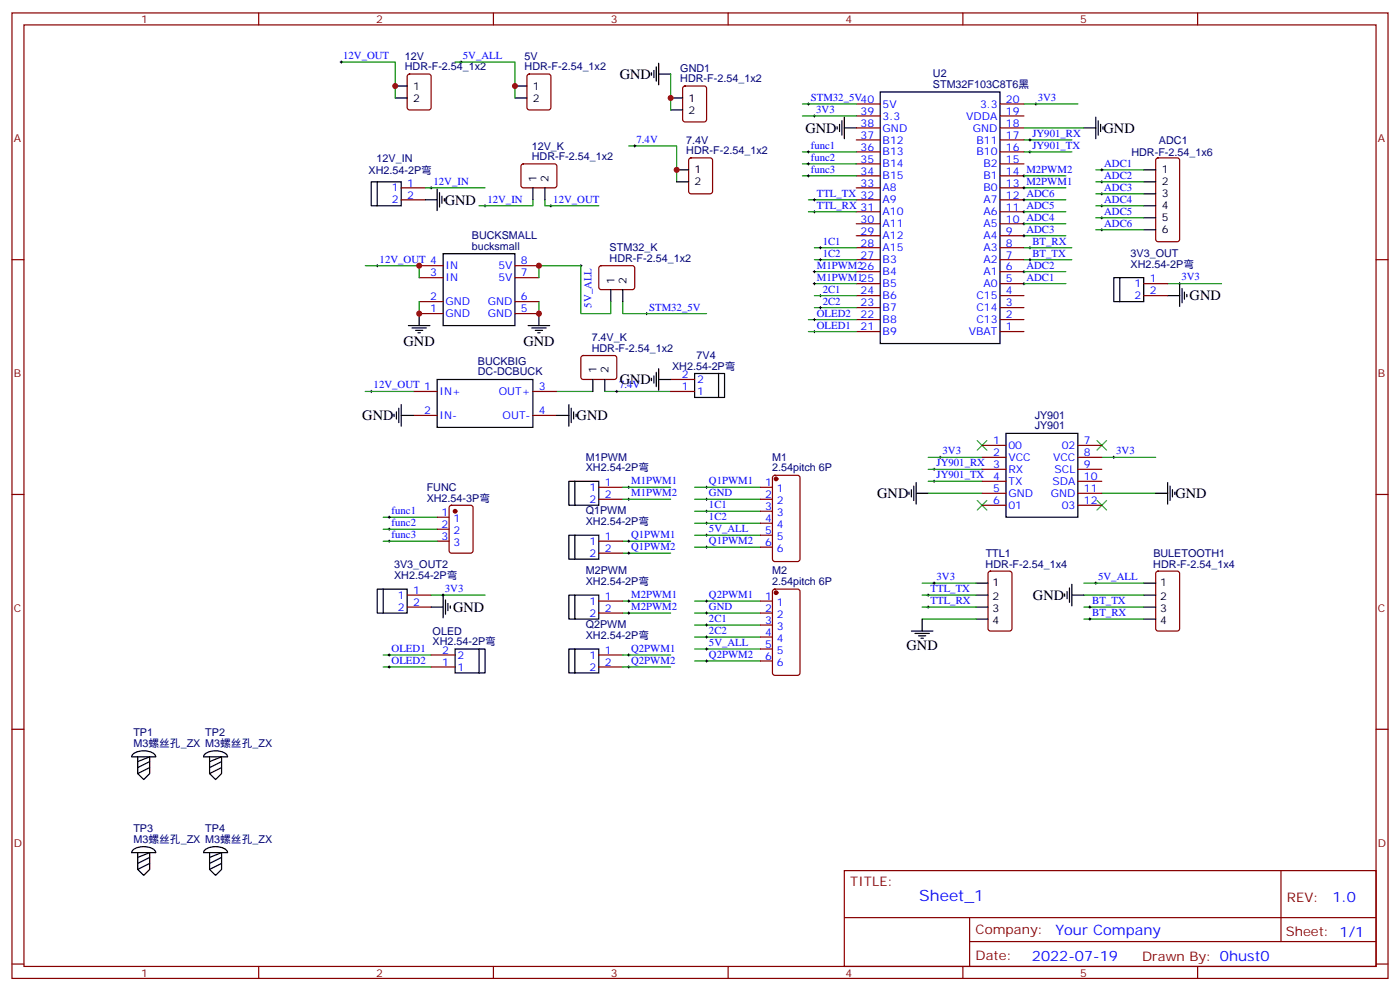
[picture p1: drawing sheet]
<svg xmlns="http://www.w3.org/2000/svg" width="412mm" height="292mm" viewBox="0 0 412 292" stroke-linecap="round" stroke-linejoin="round" font-family="sans-serif">
<g fill="none" stroke="#870000" stroke-width=".35">
<path d="M3.5 3.8h405.4v284.3h-405.4zM7.1 7.3h398.2v277.3h-398.2zM76.2 3.8v3.5M145.3 3.8v3.5M214.5 3.8v3.5M283.6 3.8v3.5M352.8 3.8v3.5M120.2 22l.4-.2h5.7l.6 .4 .1 9.5-.5 .6-5.9 .1-.6-.5-.1-9.4zM155.5 22l.4-.2h5.7l.6 .4 .1 9.5-.5 .6-5.9 .1-.6-.5-.1-9.4zM201.3 25.5l.5-.2h5.6l.7 .5v9.4l-.4 .7h-5.9l-.7-.4v-9.5zM252.2 30.6h7.1M252.2 34.1h7.1"/>
<path d="M252.2 37.7h7.1M294.6 30.6h7M294.6 34.1h7M294.6 37.7h7M118.2 55.3h7M118.2 58.8h7M153.7 48.5l.5-.2h9.4l.4 .7v5.9l-.7 .4-9.4-.1-.4-.6v-5.6zM203.1 46.7l.5-.2h5.6l.6 .4 .1 9.5-.5 .6-5.8 .1-.7-.5-.1-9.4zM252.2 55.3h7.1M252.2 58.8h7.1M252.2 41.2h7.1M252.2 44.7h7.1"/>
<path d="M252.2 48.3h7.1M252.2 51.8h7.1M294.6 55.3h7M294.6 58.8h7M294.6 41.2h7M294.6 44.7h7M294.6 48.3h7M294.6 51.8h7M340.7 46.7l.4-.2h5.7l.6 .4 .1 23.6-.5 .6-5.9 .1-.6-.5-.1-23.5zM3.5 76.5h3.6M123.5 78.2h7M151.7 78.2h7"/>
<path d="M176.6 78.5l.5-.3 9.4 .1 .5 .7-.1 5.9-.6 .4-9.5-.1-.4-.6v-5.6zM252.2 76.5h7.1M252.2 62.4h7.1M252.2 65.9h7.1M252.2 69.4h7.1M252.2 73h7.1M294.6 76.5h7M294.6 62.4h7M294.6 65.9h7M294.6 69.4h7M294.6 73h7M405.3 76.5h3.6"/>
<path d="M123.5 92.4h7M123.5 88.8h7M123.5 81.8h7M151.7 92.4h7M151.7 88.8h7M151.7 81.8h7M252.2 83.5h7.1M252.2 87.1h7.1M252.2 80h7.1M252.2 90.6h7.1M252.2 94.1h7.1M252.2 97.6h7.1"/>
<path d="M294.6 83.5h7M294.6 87.1h7M294.6 80h7M294.6 90.6h7M294.6 94.1h7M294.6 97.6h7M336.9 83.5h7.1M336.9 87.1h7.1M121.7 115.3h7.1M157 115.3h7M171.3 104.9l.5-.2 9.4 .1 .5 .6-.1 5.9-.6 .5-9.5-.1-.4-.6v-5.7zM197.6 115.3h7"/>
<path d="M197.6 111.8h7M121.7 122.3h7.1M157 122.3h7M289.3 131.2h7M289.3 134.7h7M289.3 138.2h7M317.5 131.2h7.1M317.5 134.7h7.1M317.5 138.2h7.1M3.5 145.6h3.6M128.8 159.4h3.5M128.8 155.9h3.5"/>
<path d="M128.8 152.3h3.5M132.5 149l.5-.2h5.6l.7 .4v13l-.4 .7h-5.9l-.7-.4v-13zM176.4 143.5h7M176.4 147h7M176.4 159.4h7M224 143.5h3.5M224 147h3.5M224 150.6h3.5M224 154.1h3.5M224 157.6h3.5M227.8 140.2l.4-.2h6.7l.7 .4 .1 24.3-.5 .6-7 .1-.6-.5-.1-24.2zM289.3 141.7h7"/>
<path d="M289.3 145.3h7M289.3 148.8h7M317.5 141.7h7.1M317.5 145.3h7.1M317.5 148.8h7.1M405.3 145.6h3.6M119.9 175.3h7.1M119.9 178.8h7.1M176.4 162.9h7M176.4 177h7M224 177h3.5M224 161.1h3.5"/>
<path d="M227.8 173.7l.4-.2h6.7l.7 .4 .1 24.3-.5 .6-7 .1-.6-.5-.1-24.2zM291.3 168.4l.4-.2h5.7l.6 .4 .1 16.5-.5 .7h-5.9l-.6-.4-.1-16.5zM340.7 168.4l.4-.2h5.7l.6 .4 .1 16.5-.5 .7h-5.9l-.6-.4-.1-16.5zM127 192.9h7.1M127 196.4h7.1M176.4 192.9h7M176.4 196.4h7M176.4 180.6h7M224 180.6h3.5M224 184.1h3.5M224 187.6h3.5M224 191.1h3.5"/>
<path d="M224 194.7h3.5M3.5 214.8h3.6M405.3 214.8h3.6M248.7 256.4h156.6v28.2h-156.6zM377.3 256.4v20.9M248.7 270.2h156.5M285.6 277.3h119.6M285.6 270.2v14.2M3.5 283.9h3.6M76.2 284.6v3.5M145.3 284.6v3.5M214.5 284.6v3.5"/>
<path d="M283.6 284.6v3.5M352.8 284.6v3.5M405.3 283.9h3.6"/>
</g>
<g fill="none" stroke="#000" stroke-width=".35">
<path d="M193.3 19.7v4.2M194 18.6v6.4M116.4 28.9h3.5M116.4 25.3h3.5M151.7 28.9h3.5M151.7 25.3h3.5M191.9 21.4v.8M192.6 20.7v2.2M194 21.8h3.6M197.6 28.9h3.5M197.6 32.4h3.5M246.6 37.3v.7"/>
<path d="M247.3 36.6v2.1M248 35.6v4.2M248.7 37.7h3.5M248.7 34.5v6.4M259.3 27.1h35.3v74.1h-35.3zM319.3 37.7h3.5M322.8 34.5v6.4M323.5 35.6v4.2M324.2 36.6v2.1M324.9 37.3v.7M111.1 53.6h7.1v7h-7.1zM111.1 53.6h-1.7v7h1.7"/>
<path d="M125.2 58.8h3.6M128.8 55.7v6.3M129.5 56.7v4.3M130.2 57.8v2.1M130.9 58.5v.7M157 55.3v3.5M160.5 55.3v3.5M199.3 50h3.5M199.3 53.6h3.5M336.9 50h3.5M336.9 53.6h3.5M336.9 57.1h3.5"/>
<path d="M130.5 74.7h21.2v21.2h-21.2zM336.9 60.6h3.5M336.9 64.1h3.5M336.9 67.7h3.5M120.3 95.9h6.3M121.4 96.6h4.2M122.4 97.3h2.1M123.1 98h.7M123.5 92.4v3.5M155.6 95.9h6.3M156.6 96.6h4.3M157.7 97.3h2.1"/>
<path d="M158.4 98h.7M158.7 92.4v3.5M179.9 85.3v3.5M183.4 85.3v3.5M329.8 81.8h7.1v7h-7.1zM329.8 81.8h-1.7v7h1.7M344 87.1h3.5M347.5 83.9v6.3M348.2 84.9v4.3M348.9 86v2.1M349.6 86.7v.7M118.2 119.2v6.3"/>
<path d="M128.8 111.8h28.2v14.1h-28.2zM167.6 119.2v6.3M174.6 111.8v3.5M178.2 111.8v3.5M191.9 111.4v.7M192.6 110.7v2.1M193.3 109.6v4.3M194 111.8h3.6M194 108.6v6.3M204.6 110h7.1v7.1h-7.1zM211.7 110h1.7v7.1h-1.7M116.1 122v.7"/>
<path d="M116.8 121.3v2.1M117.5 120.2v4.3M118.2 122.3h3.5M164 122.3h3.6M168.3 120.2v4.3M169 121.3v2.1M169.7 122v.7M296.3 127.6h21.2v24.7h-21.2zM169.3 141.7h7.1v7.1h-7.1zM169.3 157.6h7.1v7.1h-7.1zM169.3 141.7h-1.7v7.1h1.7M169.3 157.6h-1.7v7.1h1.7"/>
<path d="M267.8 144.9v.7M268.5 144.2v2.1M269.2 143.2v4.2M269.9 145.3h3.5M269.9 142.1v6.3M340.4 145.3h3.6M344 142.1v6.3M344.7 143.2v4.2M345.4 144.2v2.1M346.1 144.9v.7M112.9 173.5h7v7.1h-7zM112.9 173.5h-1.8v7.1h1.8"/>
<path d="M127 178.8h3.5M130.5 175.6v6.4M131.2 176.7v4.2M131.9 177.7v2.1M132.6 178.4v.7M169.3 175.3h7.1v7h-7.1zM169.3 175.3h-1.7v7h1.7M287.5 171.7h3.5M287.5 175.3h3.5M287.5 178.8h3.5M313.6 174.9v.7M314.3 174.2v2.1"/>
<path d="M315 173.1v4.3M315.7 175.3h3.6M315.7 172.1v6.3M336.9 171.7h3.5M336.9 175.3h3.5M336.9 178.8h3.5M134.1 191.1h7v7.1h-7zM141.1 191.1h1.8v7.1h-1.8M169.3 191.1h7.1v7.1h-7.1zM169.3 191.1h-1.7v7.1h1.7M268.5 185.8h6.3M269.5 186.5h4.3"/>
<path d="M270.6 187.3h2.1M271.3 188h.7M271.6 182.3v3.5M287.5 182.3h3.5M336.9 182.3h3.5M39.2 222.1a5.6 5.6 0 0 1 6.3 0l.4 .8h-7.1zM40.6 222.9v4.9l1.7 1.8 1.8-1.8v-4.9l-3.5 1.4M44.1 224.3l-3.5 1.8M44.1 226.1l-3.5 1.7M60.3 222.1a5.6 5.6 0 0 1 6.4 0l.3 .8h-7zM61.7 222.9v4.9l1.8 1.8 1.8-1.8v-4.9l-3.6 1.4M65.3 224.3l-3.6 1.8"/>
<path d="M65.3 226.1l-3.6 1.7M39.2 250.3a5.6 5.6 0 0 1 6.3 0l.4 .8h-7.1zM40.6 251.1v4.9l1.7 1.8 1.8-1.8v-4.9l-3.5 1.4M44.1 252.5l-3.5 1.8M44.1 254.3l-3.5 1.7M60.3 250.3a5.6 5.6 0 0 1 6.4 0l.3 .8h-7zM61.7 251.1v4.9l1.8 1.8 1.8-1.8v-4.9l-3.6 1.4M65.3 252.5l-3.6 1.8M65.3 254.3l-3.6 1.7"/>
</g>
<g fill="none" stroke="#000" stroke-width=".29">
<path d="M100.2 18.3h.7M100.5 17.9v.7M135.5 18.3h.7M135.8 17.9v.7M237.8 30.6h.7M238.1 30.3v.7M239.5 34.1h.7M239.9 33.8v.7M304.8 30.6h.7M305.2 30.3v.7M126.6 55.3h.8M127 55v.7"/>
<path d="M186.6 43h.7M187 42.6v.7M237.8 44.7h.7M237.8 51.8h.7M237.8 48.3h.7M238.1 44.4v.7M238.1 47.9v.7M238.1 51.4v.7M239.5 58.8h.7M239.9 58.5v.7M301.3 55.3h.7M301.3 58.8h.7"/>
<path d="M301.3 51.8h.7M301.6 51.4v.7M301.6 55v.7M301.6 58.5v.7M303 44.7h.7M303 41.2h.7M303.4 40.9v.7M303.4 44.4v.7M324.2 57.1h.7M324.2 53.6h.7M324.2 50h.7M324.6 49.7v.7"/>
<path d="M324.6 53.2v.7M324.6 56.7v.7M110.8 78.2h.7M111.1 77.9v.7M142.5 60.6h.7M142.9 60.3v.7M161.9 60.6h.7M162.3 60.3v.7M170.7 78.2h.7M171.1 77.9v.7M239.5 62.4h.7M239.9 62v.7"/>
<path d="M239.9 79.7v.7M241.3 76.5h.7M241.3 73h.7M241.7 72.6v.7M241.7 76.1v.7M301.3 62.4h.7M301.3 69.4h.7M301.3 65.9h.7M301.6 62v.7M301.6 65.5v.8M301.6 69.1v.7M301.6 79.7v.7"/>
<path d="M303 76.5h.7M303 73h.7M303.4 72.6v.7M303.4 76.1v.7M324.2 67.7h.7M324.2 64.1h.7M324.2 60.6h.7M324.6 60.3v.7M324.6 63.8v.7M324.6 67.3v.7M190.1 92.4h.8M190.5 92v.7"/>
<path d="M239.5 83.5h.7M239.5 80h.7M239.5 97.6h.7M239.5 94.1h.7M239.9 83.2v.7M239.9 93.8v.7M239.9 97.3v.7M241.3 90.6h.7M241.3 87.1h.7M241.7 86.7v.7M241.7 90.2v.7M301.3 83.5h.7"/>
<path d="M301.3 80h.7M301.6 83.2v.7M347.1 83.5h.7M347.5 83.2v.7M109 115.3h.7M109.4 114.9v.7M181.3 115.3h.7M181.7 114.9v.7M274.8 138.2h.7M275.2 137.9v.7M276.6 134.7h.7M276.9 134.3v.7"/>
<path d="M327.7 134.7h.7M328.1 134.3v.7M114.3 159.4h.7M114.3 155.9h.7M114.3 152.3h.7M114.7 152v.7M114.7 155.5v.7M114.7 159v.7M184.9 143.5h.7M184.9 147h.7M184.9 159.4h.7M185.2 143.2v.7"/>
<path d="M185.2 146.7v.7M185.2 159v.7M207.8 157.6h.7M207.8 143.5h.7M207.8 147h.7M207.8 154.1h.7M207.8 150.6h.7M208.1 143.2v.7M208.1 146.7v.7M208.1 150.2v.7M208.1 153.7v.7M208.1 157.3v.7"/>
<path d="M274.8 141.7h.7M275.2 141.4v.7M130.2 175.3h.7M130.5 174.9v.7M184.9 162.9h.7M184.9 177h.7M185.2 162.6v.7M185.2 176.7v.7M207.8 161.1h.7M207.8 177h.7M208.1 160.8v.7M208.1 176.7v.7"/>
<path d="M273 178.8h.8M273 175.3h.8M273.4 174.9v.7M273.4 178.4v.7M274.8 171.7h.7M275.2 171.4v.7M320.7 178.8h.7M321 178.4v.7M322.4 171.7h.7M322.8 171.4v.7M114.3 192.9h.7M114.3 196.4h.7"/>
<path d="M114.7 192.5v.8M114.7 196.1v.7M184.9 180.6h.7M184.9 192.9h.7M184.9 196.4h.7M185.2 180.2v.7M185.2 192.5v.8M185.2 196.1v.7M207.8 194.7h.7M207.8 180.6h.7M207.8 184.1h.7M207.8 187.6h.7"/>
<path d="M207.8 191.1h.7M208.1 180.2v.7M208.1 183.7v.7M208.1 187.3v.7M208.1 190.8v.7M208.1 194.3v.7M320.7 182.3h.7M321 182v.7"/>
</g>
<g fill="none" stroke="#008700" stroke-width=".35">
<path d="M100.5 18.3h15.9v10.6M134.1 18.3h17.6v10.6M197.6 21.8v10.6M236.4 30.6h15.8M236.4 34.1h15.8M301.6 30.6h15.9M301.6 37.7h17.7M125.2 55.3h17.7M157 58.8v1.8h-15.9M160.5 58.8v1.8h15.9M185.2 43h14.1v10.6M236.4 44.7h15.8"/>
<path d="M236.4 51.8h15.8M236.4 48.3h15.8M238.1 58.8h14.1M301.6 55.3h12.4M301.6 58.8h12.4M301.6 44.7h14.1M301.6 41.2h14.1M301.6 51.8h12.4M322.8 50h14.1M322.8 53.6h14.1M322.8 57.1h14.1M107.6 78.2h15.9v3.6"/>
<path d="M238.1 62.4h14.1M239.9 76.5h12.3M239.9 73h12.3M301.6 62.4h12.4M301.6 76.5h14.1M301.6 73h14.1M301.6 69.4h12.4M301.6 65.9h12.4M322.8 60.6h14.1M322.8 64.1h14.1M322.8 67.7h14.1M123.5 88.8v3.6"/>
<path d="M158.7 81.8v-3.6h12.4v14.2h8.8v-3.6M158.7 88.8v3.6M183.4 88.8v3.6h24.7M238.1 97.6h14.1M238.1 94.1h14.1M239.9 83.5h12.3M239.9 80h12.3M239.9 90.6h12.3M239.9 87.1h12.3M301.6 83.5h12.4M301.6 80h12.4M344 83.5h15.8"/>
<path d="M107.6 115.3h14.1M164 115.3h10.6M178.2 115.3h19.4M273.4 134.7h15.9M273.4 138.2h15.9M324.6 134.7h15.8M112.9 159.4h15.9M112.9 152.3h15.9M112.9 155.9h15.9M183.4 143.5h14.2M183.4 147h14.2M183.4 159.4h14.2"/>
<path d="M204.6 157.6h19.4M204.6 143.5h19.4M204.6 147h19.4M204.6 154.1h19.4M204.6 150.6h19.4M273.4 145.3h15.9M273.4 141.7h15.9M324.6 145.3h15.8M127 175.3h15.9M183.4 162.9h14.2M183.4 177h14.2M204.6 161.1h19.4"/>
<path d="M204.6 177h19.4M271.6 171.7h15.9M271.6 175.3h15.9M271.6 178.8h15.9M319.3 171.7h17.6M319.3 175.3h17.6M319.3 178.8h17.6M112.9 192.9h14.1M112.9 196.4h14.1M183.4 180.6h14.2M183.4 192.9h14.2M183.4 196.4h14.2"/>
<path d="M204.6 191.1h19.4M204.6 180.6h19.4M204.6 184.1h19.4M204.6 187.6h19.4M204.6 194.7h19.4M271.6 182.3h15.9M319.3 182.3h17.6"/>
</g>
<path d="M287.9 129.8l2.8 2.8M290.7 129.8l-2.8 2.8M323.1 129.8l2.9 2.8M326 129.8l-2.9 2.8M287.9 147.4l2.8 2.8M290.7 147.4l-2.8 2.8M323.1 147.4l2.9 2.8M326 147.4l-2.9 2.8" fill="none" stroke="#3c3" stroke-width=".35"/>
<g fill="#870000" stroke="#870000" stroke-width=".35">
<circle cx="228.6" cy="141" r=".53"/>
<circle cx="228.6" cy="174.6" r=".53"/>
<circle cx="134.1" cy="150.6" r=".53"/>
</g>
<g fill="#c00">
<circle cx="123.5" cy="78.2" r=".88"/>
<circle cx="158.8" cy="78.2" r=".88"/>
<circle cx="123.5" cy="92.4" r=".88"/>
<circle cx="158.8" cy="92.4" r=".88"/>
<circle cx="197.6" cy="28.9" r=".88"/>
<circle cx="151.7" cy="25.3" r=".88"/>
<circle cx="116.4" cy="25.3" r=".88"/>
<circle cx="199.3" cy="50" r=".88"/>
</g>
<text font-size="4.6" fill="#00f" x="270.8" y="265.4">Sheet_1</text>
<g font-size="4.2">
<text x="182.6" y="23.2">GND</text>
<text x="237.3" y="39.1">GND</text>
<text x="325.1" y="39.1">GND</text>
<text x="131.1" y="60.3">GND</text>
<text x="350.4" y="88.5">GND</text>
<text x="118.9" y="101.9">GND</text>
<text x="154.2" y="101.9">GND</text>
<text x="182.6" y="113.2">GND</text>
<text x="106.7" y="123.8">GND</text>
<text x="169.9" y="123.8">GND</text>
<text x="258.4" y="146.7">GND</text>
<text x="346.3" y="146.7">GND</text>
<text x="304.3" y="176.7">GND</text>
<text x="133.5" y="180.2">GND</text>
<text x="267.1" y="191.5">GND</text>
</g>
<g font-size="4.2" fill="#00f">
<text x="392.5" y="265.7">1.0</text>
<text x="310.9" y="275.2">Your Company</text>
<text x="304" y="283">2022-07-19</text>
</g>
<g font-size="3.9" fill="#800">
<text x="250.5" y="261">TITLE:</text>
<text x="379.1" y="265.7">REV:</text>
<text x="287.4" y="275.2">Company:</text>
<text x="378.7" y="275.8">Sheet: 1/1</text>
<text x="287.4" y="282.9">Date:</text>
<text x="336.4" y="282.9">Drawn By: 0hust0</text>
</g>
<g font-size="3.2" fill="#800">
<text x="41.6" y="6.8">1</text>
<text x="110.8" y="6.8">2</text>
<text x="179.9" y="6.8">3</text>
<text x="249.1" y="6.8">4</text>
<text x="318.2" y="6.8">5</text>
<text x="4.1" y="41.9">A</text>
<text x="405.9" y="41.9">A</text>
<text x="4.1" y="111.1">B</text>
<text x="405.9" y="111.1">B</text>
<text x="4.1" y="180.2">C</text>
<text x="405.9" y="180.2">C</text>
<text x="4.1" y="249.3">D</text>
<text x="405.9" y="249.3">D</text>
<text x="41.6" y="287.6">1</text>
<text x="110.8" y="287.6">2</text>
<text x="179.9" y="287.6">3</text>
<text x="249.1" y="287.6">4</text>
<text x="318.2" y="287.6">5</text>
</g>
<g font-size="3.2" fill="#00f">
<text x="101.1" y="17.3">12V_OUT</text>
<text x="136.4" y="17.3">5V_ALL</text>
<text x="238.8" y="29.7">STM32_5V40</text>
<text x="305.7" y="29.7">3V3</text>
<text x="240.4" y="33.2">3V3</text>
<text x="253.5" y="33.8">39</text>
<text x="260" y="31.7">5V</text>
<text x="260" y="35.2">3.3</text>
<text x="284.6" y="35.2">VDDA</text>
<text x="288.7" y="31.7">3.3</text>
<text x="296.3" y="30.3">20</text>
<text x="296.3" y="33.8">19</text>
<text x="253.5" y="37.3">38</text>
<text x="253.5" y="40.9">37</text>
<text x="260" y="38.7">GND</text>
<text x="286.6" y="38.7">GND</text>
<text x="296.3" y="37.3">18</text>
<text x="296.3" y="40.9">17</text>
<text x="304.1" y="40.3">JY901_RX</text>
<text x="187.5" y="42">7.4V</text>
<text x="238.8" y="43.9">func1</text>
<text x="238.8" y="47.4">func2</text>
<text x="253.5" y="44.4">36</text>
<text x="253.5" y="47.9">35</text>
<text x="260" y="42.3">B12</text>
<text x="260" y="45.8">B13</text>
<text x="287.7" y="42.3">B11</text>
<text x="287.7" y="45.8">B10</text>
<text x="296.3" y="44.4">16</text>
<text x="296.3" y="47.9">15</text>
<text x="304.1" y="43.9">JY901_TX</text>
<text x="238.8" y="50.9">func3</text>
<text x="253.5" y="51.4">34</text>
<text x="260" y="49.3">B14</text>
<text x="260" y="52.8">B15</text>
<text x="289.7" y="49.3">B2</text>
<text x="289.7" y="52.8">B1</text>
<text x="296.3" y="51.4">14 M2PWM2</text>
<text x="325.3" y="52.7">ADC2</text>
<text x="325.3" y="49.1">ADC1</text>
<text x="115.5" y="56.4">1</text>
<text x="115.5" y="59.9">2</text>
<text x="119.9" y="55">1</text>
<text x="119.9" y="58.5">2</text>
<text x="127.7" y="54.4">12V_IN</text>
<text x="143.6" y="59.7">12V_IN</text>
<text x="163" y="59.7">12V_OUT</text>
<text x="240.6" y="58">TTL_TX 32</text>
<text x="253.5" y="55">33</text>
<text x="260" y="56.4">A8</text>
<text x="260" y="59.9">A9</text>
<text x="289.7" y="56.4">B0</text>
<text x="289.7" y="59.9">A7</text>
<text x="296.3" y="55">13 M2PWM1</text>
<text x="296.3" y="58.5">12 ADC6</text>
<text x="325.3" y="59.7">ADC4</text>
<text x="325.3" y="56.2">ADC3</text>
<text x="240.6" y="61.5">TTL_RX 31</text>
<text x="253.5" y="65.5">30</text>
<text x="260" y="63.4">A10</text>
<text x="289.7" y="63.4">A6</text>
<text x="296.3" y="62">11 ADC5</text>
<text x="296.3" y="65.5">10 ADC4</text>
<text x="325.3" y="63.3">ADC5</text>
<text x="253.5" y="69.1">29</text>
<text x="260" y="67">A11</text>
<text x="260" y="70.5">A12</text>
<text x="289.7" y="67">A5</text>
<text x="289.7" y="70.5">A4</text>
<text x="296.3" y="69.1">9</text>
<text x="302.3" y="68.5">ADC3</text>
<text x="325.3" y="66.8">ADC6</text>
<text x="111.8" y="77.4">12V_OUT 4</text>
<text x="153.5" y="77.9">8</text>
<text x="242.4" y="75.6">1C2</text>
<text x="242.4" y="72.1">1C1</text>
<text x="253.5" y="72.6">28</text>
<text x="253.5" y="76.1">27</text>
<text x="260" y="74">A15</text>
<text x="260" y="77.5">B3</text>
<text x="289.7" y="74">A3</text>
<text x="289.7" y="77.5">A2</text>
<text x="296.3" y="72.6">8</text>
<text x="296.3" y="76.1">7</text>
<text x="304.1" y="72.1">BT_RX</text>
<text x="304.1" y="75.6">BT_TX</text>
<text x="126.7" y="81.4">3</text>
<text x="131.2" y="82.8">IN</text>
<text x="131.2" y="79.3">IN</text>
<text x="146.8" y="82.8">5V</text>
<text x="146.8" y="79.3">5V</text>
<text x="153.5" y="81.4">7</text>
<text x="240.6" y="79.1">M1PWM226</text>
<text x="240.6" y="82.7">M1PWM125</text>
<text x="260" y="81.1">B4</text>
<text x="289.7" y="81.1">A1</text>
<text x="296.3" y="79.7">6</text>
<text x="296.3" y="83.2">5</text>
<text x="302.3" y="79.1">ADC2</text>
<text x="302.3" y="82.7">ADC1</text>
<text x="338.7" y="83.2">1</text>
<text x="348" y="82.6">3V3</text>
<text x="126.7" y="88.5">2</text>
<text x="131.2" y="89.9">GND</text>
<text x="143.7" y="89.9">GND</text>
<text x="153.5" y="88.5">6</text>
<text x="242.4" y="89.7">2C2</text>
<text x="242.4" y="86.2">2C1</text>
<text x="253.5" y="86.7">24</text>
<text x="260" y="84.6">B5</text>
<text x="260" y="88.1">B6</text>
<text x="287.6" y="88.1">C15</text>
<text x="289.7" y="84.6">A0</text>
<text x="296.3" y="86.7">4</text>
<text x="334.2" y="84.6">1</text>
<text x="334.2" y="88.1">2</text>
<text x="338.7" y="86.7">2</text>
<text x="126.7" y="92">1</text>
<text x="131.2" y="93.4">GND</text>
<text x="143.7" y="93.4">GND</text>
<text x="153.5" y="92">5</text>
<text x="174.2" y="90.6" transform="rotate(-90 174.2 90.6)">5V_ALL</text>
<text x="191.2" y="91.5">STM32_5V</text>
<text x="240.6" y="93.2">OLED2</text>
<text x="253.5" y="90.2">23</text>
<text x="253.5" y="93.8">22</text>
<text x="260" y="91.7">B7</text>
<text x="260" y="95.2">B8</text>
<text x="287.6" y="91.7">C14</text>
<text x="287.6" y="95.2">C13</text>
<text x="296.3" y="90.2">3</text>
<text x="296.3" y="93.8">2</text>
<text x="240.6" y="96.8">OLED1</text>
<text x="253.5" y="97.3">21</text>
<text x="260" y="98.7">B9</text>
<text x="285.4" y="98.7">VBAT</text>
<text x="296.3" y="97.3">1</text>
<text x="200.8" y="111.4">2</text>
<text x="205.3" y="112.8">2</text>
<text x="110.1" y="114.4">12V_OUT 1</text>
<text x="129.5" y="116.3">IN+</text>
<text x="146.9" y="116.3">OUT+</text>
<text x="158.7" y="114.9">3</text>
<text x="182.4" y="114.4">7.4V</text>
<text x="200.8" y="114.9">1</text>
<text x="205.3" y="116.3">1</text>
<text x="125" y="122">2</text>
<text x="129.5" y="123.4">IN-</text>
<text x="148.1" y="123.4">OUT-</text>
<text x="158.7" y="122">4</text>
<text x="292.6" y="130.8">1</text>
<text x="319.3" y="130.8">7</text>
<text x="275.9" y="137.3">JY901_RX</text>
<text x="277.6" y="133.8">3V3</text>
<text x="292.6" y="134.3">2</text>
<text x="292.6" y="137.9">3</text>
<text x="297" y="132.2">00</text>
<text x="297" y="135.7">VCC</text>
<text x="310.2" y="135.7">VCC</text>
<text x="312.8" y="132.2">02</text>
<text x="319.3" y="134.3">8</text>
<text x="319.3" y="137.9">9</text>
<text x="328.8" y="133.8">3V3</text>
<text x="178.2" y="143.2">1</text>
<text x="185.9" y="142.6">M1PWM1</text>
<text x="208.8" y="142.6">Q1PWM1</text>
<text x="225.3" y="143.2">1</text>
<text x="275.9" y="140.9">JY901_TX</text>
<text x="292.6" y="141.4">4</text>
<text x="297" y="139.3">RX</text>
<text x="297" y="142.8">TX</text>
<text x="310" y="142.8">SDA</text>
<text x="310.6" y="139.3">SCL</text>
<text x="319.3" y="141.4">10</text>
<text x="173.7" y="144.6">1</text>
<text x="173.7" y="148.1">2</text>
<text x="178.2" y="146.7">2</text>
<text x="185.9" y="146.2">M1PWM2</text>
<text x="208.8" y="149.7">1C1</text>
<text x="208.8" y="146.2">GND</text>
<text x="225.3" y="146.7">2</text>
<text x="228.8" y="144.9">1</text>
<text x="228.8" y="148.4">2</text>
<text x="292.6" y="144.9">5</text>
<text x="292.6" y="148.4">6</text>
<text x="297" y="146.3">GND</text>
<text x="297" y="149.9">01</text>
<text x="309.5" y="146.3">GND</text>
<text x="312.8" y="149.9">03</text>
<text x="319.3" y="144.9">11</text>
<text x="319.3" y="148.4">12</text>
<text x="115.4" y="155">func2</text>
<text x="115.4" y="151.4">func1</text>
<text x="130.1" y="155.5">2</text>
<text x="130.1" y="152">1</text>
<text x="133.6" y="153.7">1</text>
<text x="208.8" y="153.2">1C2</text>
<text x="225.3" y="150.2">3</text>
<text x="225.3" y="153.7">4</text>
<text x="228.8" y="152">3</text>
<text x="228.8" y="155.5">4</text>
<text x="115.4" y="158.5">func3</text>
<text x="130.1" y="159">3</text>
<text x="133.6" y="160.8">3</text>
<text x="133.6" y="157.3">2</text>
<text x="173.7" y="160.4">1</text>
<text x="178.2" y="159">1</text>
<text x="185.9" y="158.5">Q1PWM1</text>
<text x="208.8" y="156.7">5V_ALL</text>
<text x="208.8" y="160.3">Q1PWM2</text>
<text x="225.3" y="157.3">5</text>
<text x="225.3" y="160.8">6</text>
<text x="228.8" y="159">5</text>
<text x="173.7" y="164">2</text>
<text x="178.2" y="162.6">2</text>
<text x="185.9" y="162">Q1PWM2</text>
<text x="228.8" y="162.6">6</text>
<text x="275.9" y="170.9">3V3</text>
<text x="323.5" y="170.9">5V_ALL</text>
<text x="117.2" y="176.3">1</text>
<text x="117.2" y="179.8">2</text>
<text x="121.7" y="174.9">1</text>
<text x="121.7" y="178.4">2</text>
<text x="131.1" y="174.3">3V3</text>
<text x="173.7" y="178.1">1</text>
<text x="178.2" y="176.7">1</text>
<text x="185.9" y="179.7">M2PWM2</text>
<text x="185.9" y="176.1">M2PWM1</text>
<text x="208.8" y="176.1">Q2PWM1</text>
<text x="208.8" y="179.7">GND</text>
<text x="225.3" y="176.7">1</text>
<text x="228.8" y="178.4">1</text>
<text x="274.1" y="177.9">TTL_RX</text>
<text x="274.1" y="174.4">TTL_TX</text>
<text x="321.7" y="177.9">BT_TX</text>
<text x="173.7" y="181.6">2</text>
<text x="178.2" y="180.2">2</text>
<text x="208.8" y="183.2">2C1</text>
<text x="225.3" y="180.2">2</text>
<text x="225.3" y="183.7">3</text>
<text x="228.8" y="182">2</text>
<text x="228.8" y="185.5">3</text>
<text x="321.7" y="181.4">BT_RX</text>
<text x="208.8" y="186.7">2C2</text>
<text x="208.8" y="190.3">5V_ALL</text>
<text x="225.3" y="187.3">4</text>
<text x="225.3" y="190.8">5</text>
<text x="228.8" y="189">4</text>
<text x="115.4" y="195.5">OLED2</text>
<text x="115.4" y="192">OLED1</text>
<text x="130.3" y="196.1">1</text>
<text x="130.3" y="192.5">2</text>
<text x="134.8" y="197.5">1</text>
<text x="134.8" y="194">2</text>
<text x="173.7" y="194">1</text>
<text x="173.7" y="197.5">2</text>
<text x="178.2" y="192.5">1</text>
<text x="178.2" y="196.1">2</text>
<text x="185.9" y="192">Q2PWM1</text>
<text x="185.9" y="195.5">Q2PWM2</text>
<text x="208.8" y="193.8">Q2PWM2</text>
<text x="225.3" y="194.3">6</text>
<text x="228.8" y="192.5">5</text>
<text x="228.8" y="196.1">6</text>
</g>
<g font-size="3.2" fill="#000080">
<text x="119.3" y="17.6">12V</text>
<text x="154.5" y="17.6">5V</text>
<text x="119.2" y="20.7">HDR-F-2.54_1x2</text>
<text x="154.5" y="20.7">HDR-F-2.54_1x2</text>
<text x="200.4" y="21.1">GND1</text>
<text x="274.8" y="22.7">U2</text>
<text x="200.4" y="24.3">HDR-F-2.54_1x2</text>
<text x="274.8" y="25.9">STM32F103C8T6黑</text>
<text x="110.9" y="47.6">12V_IN</text>
<text x="156.7" y="47.2">HDR-F-2.54_1x2</text>
<text x="156.7" y="44">12V_K</text>
<text x="202.2" y="45.4">HDR-F-2.54_1x2</text>
<text x="202.2" y="42.3">7.4V</text>
<text x="333.3" y="45.8">HDR-F-2.54_1x6</text>
<text x="341.4" y="42.3">ADC1</text>
<text x="108.6" y="51.2">XH2.54-2P弯</text>
<text x="139" y="70.4">BUCKSMALL</text>
<text x="139" y="73.5">bucksmall</text>
<text x="179.6" y="77.2">HDR-F-2.54_1x2</text>
<text x="179.6" y="74">STM32_K</text>
<text x="333.1" y="75.7">3V3_OUT</text>
<text x="333.1" y="78.8">XH2.54-2P弯</text>
<text x="174.3" y="100.5">7.4V_K</text>
<text x="140.8" y="107.4">BUCKBIG</text>
<text x="174.3" y="103.6">HDR-F-2.54_1x2</text>
<text x="205.2" y="105.8">7V4</text>
<text x="140.8" y="110.6">DC-DCBUCK</text>
<text x="198" y="108.9">XH2.54-2P弯</text>
<text x="304.8" y="123.3">JY901</text>
<text x="304.8" y="126.4">JY901</text>
<text x="172.5" y="135.6">M1PWM</text>
<text x="227.5" y="135.6">M1</text>
<text x="172.5" y="138.8">XH2.54-2P弯</text>
<text x="227.5" y="138.8">2.54pitch 6P</text>
<text x="125.7" y="147.7">XH2.54-3P弯</text>
<text x="125.7" y="144.6">FUNC</text>
<text x="172.5" y="154.7">XH2.54-2P弯</text>
<text x="172.5" y="151.5">Q1PWM</text>
<text x="116.1" y="167.4">3V3_OUT2</text>
<text x="290.3" y="167.1">HDR-F-2.54_1x4</text>
<text x="290.4" y="164">TTL1</text>
<text x="339.7" y="167.1">HDR-F-2.54_1x4</text>
<text x="339.7" y="164">BULETOOTH1</text>
<text x="116.1" y="170.6">XH2.54-2P弯</text>
<text x="172.5" y="172.3">XH2.54-2P弯</text>
<text x="172.5" y="169.1">M2PWM</text>
<text x="227.5" y="172.3">2.54pitch 6P</text>
<text x="227.5" y="169.1">M2</text>
<text x="172.5" y="185">Q2PWM</text>
<text x="127.4" y="190.1">XH2.54-2P弯</text>
<text x="127.4" y="186.9">OLED</text>
<text x="172.5" y="188.2">XH2.54-2P弯</text>
<text x="39.3" y="220.1">M3螺丝孔_ZX M3螺丝孔_ZX</text>
<text x="39.3" y="216.9">TP1</text>
<text x="60.5" y="216.9">TP2</text>
<text x="39.3" y="245.1">TP3</text>
<text x="60.5" y="245.1">TP4</text>
<text x="39.3" y="248.3">M3螺丝孔_ZX M3螺丝孔_ZX</text>
</g>
<g font-size="3.2">
<text x="121.7" y="26.4">1</text>
<text x="121.7" y="29.9">2</text>
<text x="157" y="26.4">1</text>
<text x="157" y="29.9">2</text>
<text x="202.8" y="29.9">1</text>
<text x="202.8" y="33.4">2</text>
<text x="158" y="53.6" transform="rotate(-90 158 53.6)">1</text>
<text x="161.6" y="53.6" transform="rotate(-90 161.6 53.6)">2</text>
<text x="204.6" y="51.1">1</text>
<text x="342.2" y="51.1">1</text>
<text x="204.6" y="54.6">2</text>
<text x="342.2" y="54.6">2</text>
<text x="342.2" y="58.1">3</text>
<text x="342.2" y="61.7">4</text>
<text x="342.2" y="65.2">5</text>
<text x="342.2" y="68.7">6</text>
<text x="181" y="83.5" transform="rotate(-90 181 83.5)">1</text>
<text x="184.5" y="83.5" transform="rotate(-90 184.5 83.5)">2</text>
<text x="175.7" y="110" transform="rotate(-90 175.7 110)">1</text>
<text x="179.2" y="110" transform="rotate(-90 179.2 110)">2</text>
<text x="292.3" y="172.4">1</text>
<text x="341.7" y="172.4">1</text>
<text x="292.3" y="176.7">2</text>
<text x="341.7" y="176.7">2</text>
<text x="292.3" y="180.2">3</text>
<text x="292.3" y="183.7">4</text>
<text x="341.7" y="180.2">3</text>
<text x="341.7" y="183.7">4</text>
</g>
</svg>
